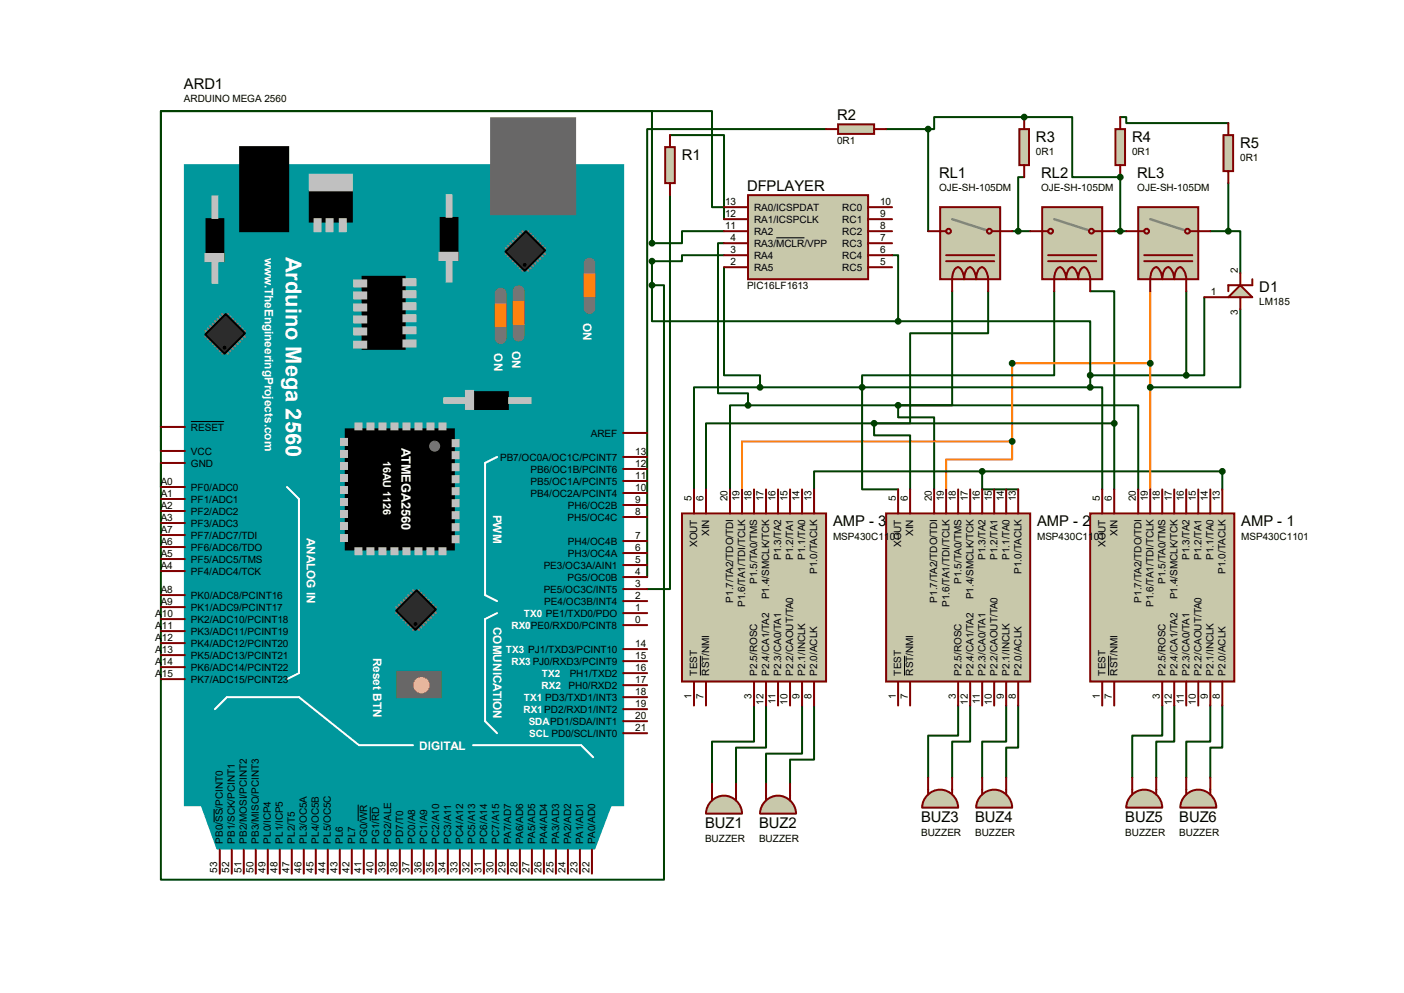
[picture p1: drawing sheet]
<svg xmlns="http://www.w3.org/2000/svg" width="297mm" height="210mm" viewBox="0 0 297 210" stroke-linecap="round" stroke-linejoin="round" font-family="sans-serif">
<g fill="none" stroke="#004000" stroke-width=".42">
<path d="M141.7 28.6h11.5v17.8M174.8 27.3h-37.9v94.7M237 24.8h1.3v1.2h21.5M141.7 41.3v83.3h-4.8M153.2 54h-8.9v1.2h-6.4M153.2 51.4h-1.3v31.8h6.3v2.5M153.2 56.5v22.9h7.6v2.5M153.2 43.8h-2.6v-20.3h-116.6v71.9M188.7 54h1.3v13.9h40.6v14M201.4 61.6v24.1h-11.4M209 61.6v8.9h-16.5v19h-7.6M223 61.6v17.8h-40.6v24.1h7.6"/>
<path d="M230.6 61.6h5.1v27.9M158.2 85.7h-3.8v17.8M158.2 85.7h31.8M160.8 81.9h-14v21.6M160.8 81.9h69.8M184.9 89.5v2.6h7.6v11.4M184.9 89.5h-35.5v14M184.9 89.5h50.8M190 85.7h50.8v17.8M190 85.7v2.6h7.6v15.2M207.8 99.7v3.8h7.6M207.8 99.7h-35.6v3.8"/>
<path d="M207.8 99.7h50.8v3.8M230.6 81.9h2.6v21.6M235.7 89.5v14M159.5 149.2v7.6h-8.9v8.9M162.1 149.2v8.9h-6.4v7.6M169.7 149.2v10.2h-7.6v6.3M172.2 149.2v11.5h-5.1v5M202.7 149.2v6.4h-6.4v8.9M205.2 149.2v7.6h-3.8v7.7M212.9 149.2v7.6h-5.1v7.7M215.4 149.2v8.9h-2.5v6.4M245.9 149.2v6.4h-6.4v8.9"/>
<path d="M248.4 149.2v7.6h-3.8v7.7M256 149.2v7.6h-5v7.7M258.6 149.2v8.9h-2.6v6.4"/>
</g>
<path d="M243.3 61.6v15.2h-29.2v16.5M214.1 93.3h-57.1v10.2M214.1 93.3v3.9h-13.9v6.3" fill="none" stroke="#ff8000" stroke-width=".42"/>
<circle cx="237" cy="37.5" r=".21" fill="#004000"/>
<path d="M216.7 37.5h-1.3v11.4M216.7 24.8h10.1v12.7h10.2v11.4M214.1 48.9h3.8M235.7 48.9h2.6" fill="none" stroke="#004000" stroke-width=".42"/>
<circle cx="216.7" cy="24.8" r=".21" fill="#004000"/>
<g fill="none" stroke="#004000" stroke-width=".42">
<path d="M187.5 27.3h8.8M196.3 27.3v21.6M216.7 24.8h-19.1v2.5h-1.3M259.8 38.7v10.2M137.9 55.2v5.1M153.2 48.9h-8.9v2.5h-6.4v-27.9h-103.9v79.5M256 48.9h3.8M259.8 48.9h2.6v8.9M137.9 60.3v7.6h52.1M137.9 60.3h2.6v125.8h-106.5v-88.2M230.6 79.4h20.4M251 61.6v17.8"/>
<path d="M254.8 62.9v16.5h-3.8M262.4 65.4v16.5h-19.1"/>
</g>
<path d="M243.3 76.8v26.7" fill="none" stroke="#ff8000" stroke-width=".42"/>
<path d="M158.2 41.3h25.4v17.8h-25.4z" fill="#c8c8aa" stroke="#800000" stroke-width=".42"/>
<path d="M153.2 43.8h5M153.2 46.4h5M153.2 48.9h5M153.2 56.5h5M153.2 54h5M153.2 51.4h5M183.6 43.8h5.1M183.6 46.4h5.1M183.6 48.9h5.1M183.6 56.5h5.1M183.6 54h5.1M183.6 51.4h5.1" fill="none" stroke="#800000" stroke-width=".42"/>
<path d="M164.2 50.3h6" fill="none" stroke="#000" stroke-width=".21"/>
<path d="M230.6 108.6h30.5v35.5h-30.5z" fill="#c8c8aa" stroke="#800000" stroke-width=".42"/>
<g fill="none" stroke="#800000" stroke-width=".42">
<path d="M233.2 103.5v5.1M235.7 103.5v5.1M240.8 103.5v5.1M243.3 103.5v5.1M245.9 103.5v5.1M248.4 103.5v5.1M251 103.5v5.1M253.5 103.5v5.1M256 103.5v5.1M258.6 103.5v5.1M233.2 144.1v5.1M235.7 144.1v5.1"/>
<path d="M245.9 144.1v5.1M248.4 144.1v5.1M251 144.1v5.1M253.5 144.1v5.1M256 144.1v5.1M258.6 144.1v5.1"/>
</g>
<path d="M234.5 138.7v4.2" fill="none" stroke="#000" stroke-width=".21"/>
<path d="M187.5 108.6h30.4v35.5h-30.4z" fill="#c8c8aa" stroke="#800000" stroke-width=".42"/>
<g fill="none" stroke="#800000" stroke-width=".42">
<path d="M190 103.5v5.1M192.5 103.5v5.1M197.6 103.5v5.1M200.2 103.5v5.1M202.7 103.5v5.1M205.2 103.5v5.1M207.8 103.5v5.1M210.3 103.5v5.1M212.9 103.5v5.1M215.4 103.5v5.1M190 144.1v5.1M192.5 144.1v5.1"/>
<path d="M202.7 144.1v5.1M205.2 144.1v5.1M207.8 144.1v5.1M210.3 144.1v5.1M212.9 144.1v5.1M215.4 144.1v5.1"/>
</g>
<path d="M191.3 138.7v4.2" fill="none" stroke="#000" stroke-width=".21"/>
<path d="M144.3 108.6h30.5v35.5h-30.5z" fill="#c8c8aa" stroke="#800000" stroke-width=".42"/>
<g fill="none" stroke="#800000" stroke-width=".42">
<path d="M146.8 103.5v5.1M149.4 103.5v5.1M154.4 103.5v5.1M157 103.5v5.1M159.5 103.5v5.1M162.1 103.5v5.1M164.6 103.5v5.1M167.1 103.5v5.1M169.7 103.5v5.1M172.2 103.5v5.1M146.8 144.1v5.1M149.4 144.1v5.1"/>
<path d="M159.5 144.1v5.1M162.1 144.1v5.1M164.6 144.1v5.1M167.1 144.1v5.1M169.7 144.1v5.1M172.2 144.1v5.1"/>
</g>
<path d="M148.2 138.7v4.2" fill="none" stroke="#000" stroke-width=".21"/>
<path d="M140.7 31.1h2v7.6h-2z" fill="#c8c8aa" stroke="#800000" stroke-width=".42"/>
<path d="M141.7 28.6v2.5M141.7 38.7v2.6" fill="none" stroke="#800000" stroke-width=".42"/>
<g fill="#004000" stroke="#004000" stroke-width=".42">
<circle cx="137.9" cy="55.2" r=".51"/>
<circle cx="190" cy="85.7" r=".51"/>
<circle cx="214.1" cy="76.8" r=".51"/>
<circle cx="214.1" cy="93.3" r=".51"/>
<circle cx="235.7" cy="89.5" r=".51"/>
<circle cx="184.9" cy="89.5" r=".51"/>
<circle cx="230.6" cy="81.9" r=".51"/>
<circle cx="182.4" cy="81.9" r=".51"/>
<circle cx="190" cy="67.9" r=".51"/>
</g>
<path d="M150.5 169.4a3.8 3.8 0 0 1 4.1-.8 3.8 3.8 0 0 1 2.4 3.5h-7.6a3.8 3.8 0 0 1 1.1-2.7z" fill="#c8c8aa" stroke="#800000" stroke-width=".42"/>
<path d="M150.6 165.7v3.6M155.7 165.7v3.6" fill="none" stroke="#800000" stroke-width=".42"/>
<path d="M161.9 169.4a3.8 3.8 0 0 1 4.2-.8 3.8 3.8 0 0 1 2.3 3.5h-7.6a3.8 3.8 0 0 1 1.1-2.7z" fill="#c8c8aa" stroke="#800000" stroke-width=".42"/>
<path d="M162.1 165.7v3.6M167.1 165.7v3.6" fill="none" stroke="#800000" stroke-width=".42"/>
<path d="M196.2 168.1a3.8 3.8 0 0 1 4.1-.8 3.8 3.8 0 0 1 2.4 3.5h-7.6a3.8 3.8 0 0 1 1.1-2.7z" fill="#c8c8aa" stroke="#800000" stroke-width=".42"/>
<path d="M196.3 164.5v3.5M201.4 164.5v3.5" fill="none" stroke="#800000" stroke-width=".42"/>
<path d="M207.6 168.1a3.8 3.8 0 0 1 4.2-.8 3.8 3.8 0 0 1 2.3 3.5h-7.6a3.8 3.8 0 0 1 1.1-2.7z" fill="#c8c8aa" stroke="#800000" stroke-width=".42"/>
<path d="M207.8 164.5v3.5M212.9 164.5v3.5" fill="none" stroke="#800000" stroke-width=".42"/>
<path d="M239.4 168.1a3.8 3.8 0 0 1 4.1-.8 3.8 3.8 0 0 1 2.4 3.5h-7.6a3.8 3.8 0 0 1 1.1-2.7z" fill="#c8c8aa" stroke="#800000" stroke-width=".42"/>
<path d="M239.5 164.5v3.5M244.6 164.5v3.5" fill="none" stroke="#800000" stroke-width=".42"/>
<path d="M250.8 168.1a3.8 3.8 0 0 1 4.2-.8 3.8 3.8 0 0 1 2.3 3.5h-7.6a3.8 3.8 0 0 1 1.1-2.7z" fill="#c8c8aa" stroke="#800000" stroke-width=".42"/>
<path d="M251 164.5v3.5M256 164.5v3.5" fill="none" stroke="#800000" stroke-width=".42"/>
<g fill="#004000" stroke="#004000" stroke-width=".42">
<circle cx="158.2" cy="85.7" r=".51"/>
<circle cx="160.8" cy="81.9" r=".51"/>
<circle cx="258.6" cy="99.7" r=".51"/>
<circle cx="207.8" cy="99.7" r=".51"/>
</g>
<path d="M198.9 43.8h12.7v15.3h-12.7z" fill="#c8c8aa" stroke="#800000" stroke-width=".42"/>
<path d="M201.4 46.4l7.1 2.2" fill="none" stroke="#808080" stroke-width=".51"/>
<g fill="#c8c8aa" stroke="#800000" stroke-width=".42">
<circle cx="209.3" cy="48.9" r=".51"/>
<circle cx="200.7" cy="48.9" r=".51"/>
</g>
<path d="M196.3 48.9h3.9M200.2 55.2h10.1M200.2 54h10.1M209.8 48.9h4.3M201.4 61.6a8.5 8.5 0 0 1 .4-4.3 .88 .88 0 0 1 .8-.8 .88 .88 0 0 1 .9 .8l.5 1.8a2.31 2.31 0 0 1 1.2-2.6 2.69 2.69 0 0 1 1.3 2.6 2.31 2.31 0 0 1 1.3-2.6 2.69 2.69 0 0 1 1.2 2.6v2.5" fill="none" stroke="#800000" stroke-width=".42"/>
<path d="M220.5 43.8h12.7v15.3h-12.7z" fill="#c8c8aa" stroke="#800000" stroke-width=".42"/>
<path d="M223 46.4l7.1 2.2" fill="none" stroke="#808080" stroke-width=".51"/>
<g fill="#c8c8aa" stroke="#800000" stroke-width=".42">
<circle cx="230.9" cy="48.9" r=".51"/>
<circle cx="222.2" cy="48.9" r=".51"/>
</g>
<path d="M217.9 48.9h3.8M221.7 55.2h10.2M221.7 54h10.2M231.4 48.9h4.3M223 61.6a8.5 8.5 0 0 1 .4-4.3 .88 .88 0 0 1 .8-.8 .88 .88 0 0 1 .9 .8l.5 1.8a2.31 2.31 0 0 1 1.2-2.6 2.69 2.69 0 0 1 1.3 2.6 2.31 2.31 0 0 1 1.3-2.6 2.69 2.69 0 0 1 1.2 2.6v2.5" fill="none" stroke="#800000" stroke-width=".42"/>
<path d="M240.8 43.8h12.7v15.3h-12.7z" fill="#c8c8aa" stroke="#800000" stroke-width=".42"/>
<path d="M243.3 46.4l7.1 2.2" fill="none" stroke="#808080" stroke-width=".51"/>
<g fill="#c8c8aa" stroke="#800000" stroke-width=".42">
<circle cx="251.2" cy="48.9" r=".51"/>
<circle cx="242.6" cy="48.9" r=".51"/>
</g>
<path d="M238.3 48.9h3.8M242.1 55.2h10.1M242.1 54h10.1M251.7 48.9h4.3M243.3 61.6a8.5 8.5 0 0 1 .4-4.3 .88 .88 0 0 1 .9-.8 .88 .88 0 0 1 .8 .8l.5 1.8a2.31 2.31 0 0 1 1.2-2.6 2.69 2.69 0 0 1 1.3 2.6 2.31 2.31 0 0 1 1.3-2.6 2.69 2.69 0 0 1 1.3 2.6v2.5" fill="none" stroke="#800000" stroke-width=".42"/>
<g fill="#004000" stroke="#004000" stroke-width=".42">
<circle cx="243.3" cy="76.8" r=".51"/>
<circle cx="230.6" cy="79.4" r=".51"/>
</g>
<g fill="#00979c" stroke="#00979c" stroke-width=".42">
<path d="M39.1 34.9h92.7v135.4h-92.7z"/>
<path d="M42.7 170.3l86.6-.2-3.6 9.4h-79.7z"/>
</g>
<g fill="#686767" stroke="#686767" stroke-width=".42">
<path d="M103.9 25h17.8v20.3h-17.8z"/>
<path d="M84.1 142.1h9.1v5.3h-9.1z"/>
</g>
<path d="M50.8 31.1h10.2v17.8h-10.2zM43.7 46.4h3.5v8.8h-3.5zM65.5 40.5h8.9v6.4h-8.9zM76.7 58.5h8.9v15.3h-8.9zM93.2 46.1h3.6v8.9h-3.6zM73.2 90.8h22.8v25.4h-22.8zM98.6 82.9h8.8v3.6h-8.8z" fill="#000" stroke="#000" stroke-width=".42"/>
<path d="M105.2 96.6l-2.6 1.3v28l2.6 1.2M60.7 103l2.5 2.5v36.9l-2.5 1.2M105.2 129.7l-2.6 1.2v21.6l2.6 2.6M45.5 150l2.5-2.6h15.2l12.7 10.2h11.5M100.1 157.6h22.8l2.6 2.5" fill="none" stroke="#fff" stroke-width=".42"/>
<g fill="#c0c0c0" stroke="#c0c0c0" stroke-width=".42">
<path d="M72.1 92.8h1.3v1.3h-1.3z"/>
<path d="M72.1 95.4h1.3v1.2h-1.3z"/>
<path d="M72.1 97.9h1.3v1.3h-1.3z"/>
<path d="M72.1 100.5h1.3v1.2h-1.3z"/>
<path d="M72.1 103h1.3v1.3h-1.3z"/>
<path d="M72.1 105.5h1.3v1.3h-1.3z"/>
<path d="M72.1 108.1h1.3v1.2h-1.3z"/>
<path d="M72.1 110.6h1.3v1.3h-1.3z"/>
<path d="M72.1 113.2h1.3v1.2h-1.3z"/>
<path d="M43.4 53.7h3.8v1.5h-3.8z"/>
<path d="M45 41.5h1v4.6h-1z"/>
<path d="M45 55.2h1v4.6h-1z"/>
<path d="M95.8 93.1h1.2v1.3h-1.2z"/>
<path d="M95.8 95.6h1.2v1.3h-1.2z"/>
<path d="M95.8 98.2h1.2v1.2h-1.2z"/>
<path d="M95.8 100.7h1.2v1.3h-1.2z"/>
<path d="M95.8 103.3h1.2v1.2h-1.2z"/>
<path d="M95.8 105.8h1.2v1.3h-1.2z"/>
<path d="M95.8 108.3h1.2v1.3h-1.2z"/>
<path d="M95.8 110.9h1.2v1.2h-1.2z"/>
<path d="M95.8 113.4h1.2v1.3h-1.2z"/>
<path d="M93 89.5h1.2v1.3h-1.2z"/>
<path d="M90.4 89.5h1.3v1.3h-1.3z"/>
<path d="M87.9 89.5h1.3v1.3h-1.3z"/>
<path d="M85.3 89.5h1.3v1.3h-1.3z"/>
<path d="M82.8 89.5h1.3v1.3h-1.3z"/>
<path d="M80.3 89.5h1.2v1.3h-1.2z"/>
<path d="M77.7 89.5h1.3v1.3h-1.3z"/>
<path d="M75.2 89.5h1.3v1.3h-1.3z"/>
<path d="M93 116h1.2v1.2h-1.2z"/>
<path d="M90.4 116h1.3v1.2h-1.3z"/>
<path d="M87.9 116h1.3v1.2h-1.3z"/>
<path d="M85.3 116h1.3v1.2h-1.3z"/>
<path d="M82.8 116h1.3v1.2h-1.3z"/>
<path d="M80.3 116h1.2v1.2h-1.2z"/>
<path d="M77.7 116h1.3v1.2h-1.3z"/>
<path d="M75.2 116h1.3v1.2h-1.3z"/>
<path d="M74.9 59.3h2.6v1.3h-2.6z"/>
<path d="M74.9 61.8h2.6v1.3h-2.6z"/>
<path d="M74.9 64.4h2.6v1.3h-2.6z"/>
<path d="M74.9 66.9h2.6v1.3h-2.6z"/>
<path d="M74.9 69.5h2.6v1.2h-2.6z"/>
<path d="M74.9 72.3h2.6v1.2h-2.6z"/>
<path d="M85.3 59.1h2.6v1.2h-2.6z"/>
<path d="M85.3 61.6h2.6v1.3h-2.6z"/>
<path d="M85.3 64.1h2.6v1.3h-2.6z"/>
<path d="M85.3 66.7h2.6v1.2h-2.6z"/>
<path d="M85.3 69.2h2.6v1.3h-2.6z"/>
<path d="M85.3 72h2.6v1.3h-2.6z"/>
<path d="M66.5 46.4h1.3v2.5h-1.3z"/>
<path d="M69.1 46.4h1.3v2.5h-1.3z"/>
<path d="M71.9 46.4h1.3v2.5h-1.3z"/>
<path d="M65.5 37h8.9v3.3h-8.9z"/>
<path d="M93 53.5h3.8v1.5h-3.8z"/>
<path d="M94.5 41.3h1v4.5h-1z"/>
<path d="M94.5 55h1v4.6h-1z"/>
<path d="M98.6 82.7h1.5v3.8h-1.5z"/>
<path d="M107.7 84.2h4.6v1h-4.6z"/>
<path d="M94 84.2h4.6v1h-4.6z"/>
</g>
<circle cx="89.2" cy="144.9" r="1.52" fill="#ff8080" stroke="#ff8080" stroke-width=".42"/>
<path d="M124.7 55.8v9.4M105.9 62.1v9.4M109.7 61.6v9.4" fill="none" stroke="#757575" stroke-width="2.5"/>
<g fill="#ff8000" stroke="#ff8000" stroke-width=".42">
<path d="M123.7 58h2v4.6h-2z"/>
<path d="M108.7 63.9h2v4.6h-2z"/>
<path d="M104.9 64.4h2v4.6h-2z"/>
</g>
<g fill="none" stroke="#808080" stroke-width=".47">
<path d="M43.4 70l.5 .5M43.9 69.5l.5 .5M43.9 70.7l-.5 .5M44.4 69l.6 .5M44.4 71.2l-.5 .6M45 68.5l.5 .5M45 71.8l-.6 .5M45.5 67.9l.5 .6M45.5 72.3l-.5 .5M46 67.4l.5 .5M46 72.8l-.5 .5M46.5 66.9l.5 .5"/>
<path d="M46.5 73.3l-.5 .5M47 66.4l.5 .5M47 73.8l-.5 .5M47.5 74.3l-.5 .5M47.8 74.3l.5 .5M48.3 73.8l.5 .5M48.3 66.4l-.5 .5M48.8 73.3l.5 .5M48.8 66.9l-.5 .5M49.3 72.8l.5 .5M49.3 67.4l-.5 .5M49.8 72.3l.5 .5"/>
<path d="M49.8 67.9l-.5 .6M50.3 71.8l.5 .5M50.3 68.5l-.5 .5M50.8 71.2l.5 .6M50.8 69l-.5 .5M51.3 70.7l.5 .5M51.3 69.5l-.5 .5M51.8 70l-.5 .5"/>
</g>
<path d="M43.4 70.7l4.4-4.3 4 4.1-4.3 4.3z" fill="#2c2c2c" stroke="#000" stroke-width=".42"/>
<circle cx="47.5" cy="73.5" r=".3" fill="#000" stroke="#000" stroke-width=".21"/>
<g fill="none" stroke="#808080" stroke-width=".47">
<path d="M83.8 128.4l.5 .5M84.3 127.9l.5 .5M84.3 129.2l-.5 .5M84.8 127.4l.5 .5M84.8 129.7l-.5 .5M85.3 126.9l.6 .5M85.3 130.2l-.5 .5M85.9 126.4l.5 .5M85.9 130.7l-.6 .5M86.4 125.9l.5 .5M86.4 131.2l-.5 .5M86.9 125.3l.5 .6"/>
<path d="M86.9 131.7l-.5 .5M87.4 124.8l.5 .5M87.4 132.2l-.5 .5M87.9 132.7l-.5 .5M88.1 132.7l.5 .5M88.6 132.2l.6 .5M88.6 124.8l-.5 .5M89.2 131.7l.5 .5M89.2 125.3l-.6 .6M89.7 131.2l.5 .5M89.7 125.9l-.5 .5M90.2 130.7l.5 .5"/>
<path d="M90.2 126.4l-.5 .5M90.7 130.2l.5 .5M90.7 126.9l-.5 .5M91.2 129.7l.5 .5M91.2 127.4l-.5 .5M91.7 129.2l.5 .5M91.7 127.9l-.5 .5M92.2 128.4l-.5 .5"/>
</g>
<path d="M88.1 124.8l4.1 4.1-4.3 4.3-4.1-4z" fill="#2c2c2c" stroke="#000" stroke-width=".42"/>
<circle cx="87.9" cy="132" r=".3" fill="#000" stroke="#000" stroke-width=".21"/>
<g fill="none" stroke="#808080" stroke-width=".47">
<path d="M106.9 52.5l.5 .5M107.4 51.9l.5 .6M107.4 53.2l-.5 .5M107.9 51.4l.6 .5M107.9 53.7l-.5 .5M108.5 50.9l.5 .5M108.5 54.2l-.6 .5M109 50.4l.5 .5M109 54.7l-.5 .5M109.5 49.9l.5 .5M109.5 55.2l-.5 .6M110 49.4l.5 .5"/>
<path d="M110 55.8l-.5 .5M110.5 48.9l.5 .5M110.5 56.3l-.5 .5M111 56.8l-.5 .5M111.3 56.8l.5 .5M111.8 56.3l.5 .5M111.8 48.9l-.5 .5M112.3 55.8l.5 .5M112.3 49.4l-.5 .5M112.8 55.2l.5 .6M112.8 49.9l-.5 .5M113.3 54.7l.5 .5"/>
<path d="M113.3 50.4l-.5 .5M113.8 54.2l.5 .5M113.8 50.9l-.5 .5M114.3 53.7l.5 .5M114.3 51.4l-.5 .5M114.8 53.2l.5 .5M114.8 51.9l-.5 .6M115.3 52.5l-.5 .5"/>
</g>
<path d="M106.9 53.2l4.4-4.3 4 4.1-4.3 4.3z" fill="#2c2c2c" stroke="#000" stroke-width=".42"/>
<circle cx="111" cy="56" r=".3" fill="#000" stroke="#000" stroke-width=".21"/>
<circle cx="91.9" cy="94.4" r="1.06" fill="#757575" stroke="#757575" stroke-width=".21"/>
<g fill="none" stroke="#800000" stroke-width=".42">
<path d="M34 90.3h5.1M34 95.4h5.1M34 97.9h5.1M131.8 99.2h5.1M131.8 96.6h5.1M131.8 91.6h5.1M34 113.2h5.1M34 115.7h5.1M34 118.2h5.1M34 110.6h5.1M34 108.1h5.1M34 105.5h5.1"/>
<path d="M34 103h5.1M131.8 119.5h5.1M131.8 117h5.1M131.8 114.4h5.1M131.8 109.3h5.1M131.8 106.8h5.1M131.8 104.3h5.1M131.8 101.7h5.1M34 138.6h5.1M34 136h5.1M34 133.5h5.1M34 130.9h5.1"/>
<path d="M34 128.4h5.1M34 125.9h5.1M34 120.8h5.1M131.8 139.8h5.1M131.8 137.3h5.1M131.8 132.2h5.1M131.8 129.7h5.1M131.8 127.1h5.1M131.8 124.6h5.1M131.8 122h5.1M34 143.6h5.1M34 141.1h5.1"/>
<path d="M131.8 155.1h5.1M131.8 152.5h5.1M131.8 150h5.1M131.8 147.4h5.1M131.8 144.9h5.1M131.8 142.4h5.1M46.5 179.7v5.1M49 179.7v5.1M51.6 179.7v5.1M54.1 179.7v5.1M56.6 179.7v5.1M59.2 179.7v5.1"/>
<path d="M61.7 179.7v5.1M64.3 179.7v5.1M66.8 179.7v5.1M69.3 179.7v5.1M71.9 179.7v5.1M74.4 179.7v5.1M77 179.7v5.1M79.5 179.7v5.1M82 179.7v5.1M84.6 179.7v5.1M87.1 179.7v5.1M89.7 179.7v5.1"/>
<path d="M92.2 179.7v5.1M94.7 179.7v5.1M97.3 179.7v5.1M99.8 179.7v5.1M102.4 179.7v5.1M104.9 179.7v5.1M107.4 179.7v5.1M110 179.7v5.1M112.5 179.7v5.1M115.1 179.7v5.1M117.6 179.7v5.1M120.1 179.7v5.1"/>
<path d="M122.7 179.7v5.1M125.2 179.7v5.1"/>
</g>
<path d="M40.4 89.2h7M45.3 171.1v2.8M75.8 170.2v3.5M78.3 170.6v3.1" fill="none" stroke="#000" stroke-width=".21"/>
<path d="M177.3 26.3h7.6v2h-7.6z" fill="#c8c8aa" stroke="#800000" stroke-width=".42"/>
<path d="M174.8 27.3h2.5M184.9 27.3h2.6" fill="none" stroke="#800000" stroke-width=".42"/>
<path d="M215.6 27.3h2.1v7.6h-2.1z" fill="#c8c8aa" stroke="#800000" stroke-width=".42"/>
<path d="M216.7 24.8v2.5M216.7 34.9v2.6" fill="none" stroke="#800000" stroke-width=".42"/>
<path d="M236 27.3h2v7.6h-2z" fill="#c8c8aa" stroke="#800000" stroke-width=".42"/>
<path d="M237 24.8v2.5M237 34.9v2.6" fill="none" stroke="#800000" stroke-width=".42"/>
<path d="M258.8 28.6h2.1v7.6h-2.1z" fill="#c8c8aa" stroke="#800000" stroke-width=".42"/>
<path d="M259.8 26v2.6M259.8 36.2v2.5" fill="none" stroke="#800000" stroke-width=".42"/>
<g fill="#004000" stroke="#004000" stroke-width=".42">
<circle cx="237" cy="37.5" r=".51"/>
<circle cx="237" cy="48.9" r=".51"/>
<circle cx="215.4" cy="48.9" r=".51"/>
<circle cx="216.7" cy="24.8" r=".51"/>
<circle cx="196.3" cy="27.3" r=".51"/>
<circle cx="137.9" cy="60.3" r=".51"/>
<circle cx="137.9" cy="51.4" r=".51"/>
</g>
<path d="M262.4 60.3l2.5 2.6h-5.1z" fill="#c8c8aa" stroke="#800000" stroke-width=".42"/>
<path d="M262.4 57.8v2.5M264.9 59.1v1.2h-5.1v1.3M254.8 62.9h5M262.4 62.9v2.5" fill="none" stroke="#800000" stroke-width=".42"/>
<g fill="#004000" stroke="#004000" stroke-width=".42">
<circle cx="259.8" cy="48.9" r=".51"/>
<circle cx="251" cy="79.4" r=".51"/>
<circle cx="243.3" cy="81.9" r=".51"/>
</g>
<text font-size="4.6" fill="#fff" x="60.5" y="54.4" transform="rotate(90 60.5 54.4)">Arduino Mega 2560</text>
<g font-size="3.1">
<text x="38.9" y="18.8">ARD1</text>
<text x="177.1" y="25.4">R2</text>
<text x="219.2" y="29.9">R3</text>
<text x="239.5" y="29.9">R4</text>
<text x="144.2" y="33.7">R1</text>
<text x="262.3" y="31.2">R5</text>
<text x="158" y="40.4">DFPLAYER</text>
<text x="198.7" y="37.5">RL1</text>
<text x="220.3" y="37.5">RL2</text>
<text x="240.6" y="37.5">RL3</text>
<text x="266.4" y="61.7">D1</text>
<text x="176.2" y="111.2">AMP - 3</text>
<text x="219.4" y="111.2">AMP - 2</text>
<text x="262.6" y="111.2">AMP - 1</text>
<text x="194.9" y="173.9">BUZ3</text>
<text x="206.3" y="173.9">BUZ4</text>
<text x="238" y="173.9">BUZ5</text>
<text x="249.5" y="173.9">BUZ6</text>
<text x="149.1" y="175.1">BUZ1</text>
<text x="160.6" y="175.1">BUZ2</text>
</g>
<text font-size="2.7" fill="#fff" x="85" y="94.7" transform="rotate(90 85 94.7)">ATMEGA2560</text>
<g font-size="2.5" fill="#fff">
<text x="56.1" y="54.5" transform="rotate(90 56.1 54.5)">www.TheEngineeringProjects.com</text>
<text x="123.4" y="68.4" transform="rotate(90 123.4 68.4)">ON</text>
<text x="104.6" y="74.7" transform="rotate(90 104.6 74.7)">ON</text>
<text x="108.4" y="74.2" transform="rotate(90 108.4 74.2)">ON</text>
<text x="64.9" y="113.8" transform="rotate(90 64.9 113.8)">ANALOG IN</text>
<text x="104.3" y="108.8" transform="rotate(90 104.3 108.8)">PWM</text>
<text x="104.3" y="132.5" transform="rotate(90 104.3 132.5)">COMUNICATION</text>
<text x="78.9" y="139.1" transform="rotate(90 78.9 139.1)">Reset BTN</text>
<text x="88.7" y="158.5">DIGITAL</text>
</g>
<text font-size="2.3" fill="#fff" x="81" y="97.5" transform="rotate(90 81 97.5)">16AU 1126</text>
<g font-size="2.1">
<text x="38.9" y="21.7">ARDUINO MEGA 2560</text>
<text x="177.1" y="30.5">0R1</text>
<text x="219.2" y="32.9">0R1</text>
<text x="239.5" y="32.9">0R1</text>
<text x="262.3" y="34.1">0R1</text>
<text x="198.7" y="40.5">OJE-SH-105DM</text>
<text x="220.3" y="40.5">OJE-SH-105DM</text>
<text x="240.6" y="40.5">OJE-SH-105DM</text>
<text x="153.4" y="43.4">13</text>
<text x="153.4" y="46">12</text>
<text x="159.5" y="44.6">RA0/ICSPDAT</text>
<text x="159.5" y="47.1">RA1/ICSPCLK</text>
<text x="178.2" y="47.1">RC1</text>
<text x="178.2" y="44.6">RC0</text>
<text x="186.2" y="46">9</text>
<text x="186.2" y="43.4">10</text>
<text x="153.4" y="48.5">11</text>
<text x="154.5" y="51.1">4</text>
<text x="154.5" y="53.6">3</text>
<text x="159.5" y="49.7">RA2</text>
<text x="159.5" y="52.2">RA3/MCLR/VPP</text>
<text x="178.2" y="52.2">RC3</text>
<text x="178.2" y="49.7">RC2</text>
<text x="186.2" y="53.6">6</text>
<text x="186.2" y="51.1">7</text>
<text x="186.2" y="48.5">8</text>
<text x="154.5" y="56.1">2</text>
<text x="159.5" y="57.3">RA5</text>
<text x="159.5" y="54.7">RA4</text>
<text x="178.2" y="57.3">RC5</text>
<text x="178.2" y="54.7">RC4</text>
<text x="186.2" y="56.1">5</text>
<text x="261.9" y="57.8" transform="rotate(-90 261.9 57.8)">2</text>
<text x="158" y="61.2">PIC16LF1613</text>
<text x="256.1" y="62.5">1</text>
<text x="266.4" y="64.6">LM185</text>
<text x="261.9" y="66.6" transform="rotate(-90 261.9 66.6)">3</text>
<text x="40.4" y="91.1">RESET</text>
<text x="125" y="92.3">AREF</text>
<text x="40.4" y="96.1">VCC</text>
<text x="40.4" y="98.7">GND</text>
<text x="105.8" y="97.4">PB7/OC0A/OC1C/PCINT7</text>
<text x="112.2" y="99.9">PB6/OC1B/PCINT6</text>
<text x="134.4" y="101.3">11</text>
<text x="134.4" y="98.8">12</text>
<text x="134.4" y="96.3">13</text>
<text x="34" y="107.7">A2</text>
<text x="34" y="105.2">A1</text>
<text x="34" y="102.6">A0</text>
<text x="40.4" y="106.3">PF1/ADC1</text>
<text x="40.4" y="103.8">PF0/ADC0</text>
<text x="112.2" y="105">PB4/OC2A/PCINT4</text>
<text x="112.2" y="102.5">PB5/OC1A/PCINT5</text>
<text x="120.1" y="107.6">PH6/OC2B</text>
<text x="134.4" y="106.4">9</text>
<text x="134.4" y="103.9">10</text>
<text x="146.3" y="106" transform="rotate(-90 146.3 106)">5</text>
<text x="148.8" y="106" transform="rotate(-90 148.8 106)">6</text>
<text x="153.9" y="106" transform="rotate(-90 153.9 106)">20</text>
<text x="156.5" y="106" transform="rotate(-90 156.5 106)">19</text>
<text x="159" y="106" transform="rotate(-90 159 106)">18</text>
<text x="161.5" y="106" transform="rotate(-90 161.5 106)">17</text>
<text x="164.1" y="106" transform="rotate(-90 164.1 106)">16</text>
<text x="166.6" y="106" transform="rotate(-90 166.6 106)">15</text>
<text x="169.2" y="106" transform="rotate(-90 169.2 106)">14</text>
<text x="171.7" y="106" transform="rotate(-90 171.7 106)">13</text>
<text x="189.5" y="106" transform="rotate(-90 189.5 106)">5</text>
<text x="192" y="106" transform="rotate(-90 192 106)">6</text>
<text x="197.1" y="106" transform="rotate(-90 197.1 106)">20</text>
<text x="199.6" y="106" transform="rotate(-90 199.6 106)">19</text>
<text x="202.2" y="106" transform="rotate(-90 202.2 106)">18</text>
<text x="204.7" y="106" transform="rotate(-90 204.7 106)">17</text>
<text x="207.3" y="106" transform="rotate(-90 207.3 106)">16</text>
<text x="209.8" y="106" transform="rotate(-90 209.8 106)">15</text>
<text x="212.3" y="106" transform="rotate(-90 212.3 106)">14</text>
<text x="214.9" y="106" transform="rotate(-90 214.9 106)">13</text>
<text x="232.7" y="106" transform="rotate(-90 232.7 106)">5</text>
<text x="235.2" y="106" transform="rotate(-90 235.2 106)">6</text>
<text x="240.3" y="106" transform="rotate(-90 240.3 106)">20</text>
<text x="242.8" y="106" transform="rotate(-90 242.8 106)">19</text>
<text x="245.4" y="106" transform="rotate(-90 245.4 106)">18</text>
<text x="247.9" y="106" transform="rotate(-90 247.9 106)">17</text>
<text x="250.4" y="106" transform="rotate(-90 250.4 106)">16</text>
<text x="253" y="106" transform="rotate(-90 253 106)">15</text>
<text x="255.5" y="106" transform="rotate(-90 255.5 106)">14</text>
<text x="258.1" y="106" transform="rotate(-90 258.1 106)">13</text>
<text x="34" y="112.8">A7</text>
<text x="34" y="110.2">A3</text>
<text x="40.4" y="113.9">PF7/ADC7/TDI</text>
<text x="40.4" y="111.4">PF3/ADC3</text>
<text x="40.4" y="108.8">PF2/ADC2</text>
<text x="120.1" y="110.1">PH5/OC4C</text>
<text x="134.4" y="109">8</text>
<text x="150" y="113.4" transform="rotate(-90 150 113.4)">XIN</text>
<text x="193.2" y="113.4" transform="rotate(-90 193.2 113.4)">XIN</text>
<text x="236.4" y="113.4" transform="rotate(-90 236.4 113.4)">XIN</text>
<text x="34" y="115.3">A6</text>
<text x="34" y="117.9">A5</text>
<text x="40.4" y="116.5">PF6/ADC6/TDO</text>
<text x="40.4" y="119">PF5/ADC5/TMS</text>
<text x="120.1" y="117.7">PH3/OC4A</text>
<text x="120.1" y="115.2">PH4/OC4B</text>
<text x="134.4" y="119.1">5</text>
<text x="134.4" y="116.6">6</text>
<text x="134.4" y="114">7</text>
<text x="147.5" y="115.7" transform="rotate(-90 147.5 115.7)">XOUT</text>
<text x="165.3" y="118.4" transform="rotate(-90 165.3 118.4)">P1.3/TA2</text>
<text x="167.8" y="118.4" transform="rotate(-90 167.8 118.4)">P1.2/TA1</text>
<text x="170.3" y="118.4" transform="rotate(-90 170.3 118.4)">P1.1/TA0</text>
<text x="176.2" y="114.1">MSP430C1101</text>
<text x="190.7" y="115.7" transform="rotate(-90 190.7 115.7)">XOUT</text>
<text x="208.4" y="118.4" transform="rotate(-90 208.4 118.4)">P1.3/TA2</text>
<text x="211" y="118.4" transform="rotate(-90 211 118.4)">P1.2/TA1</text>
<text x="213.5" y="118.4" transform="rotate(-90 213.5 118.4)">P1.1/TA0</text>
<text x="219.4" y="114.1">MSP430C1101</text>
<text x="233.8" y="115.7" transform="rotate(-90 233.8 115.7)">XOUT</text>
<text x="251.6" y="118.4" transform="rotate(-90 251.6 118.4)">P1.3/TA2</text>
<text x="254.2" y="118.4" transform="rotate(-90 254.2 118.4)">P1.2/TA1</text>
<text x="256.7" y="118.4" transform="rotate(-90 256.7 118.4)">P1.1/TA0</text>
<text x="262.6" y="114.1">MSP430C1101</text>
<text x="34" y="125.5">A8</text>
<text x="34" y="120.4">A4</text>
<text x="40.4" y="121.5">PF4/ADC4/TCK</text>
<text x="115" y="125.3">PE5/OC3C/INT5</text>
<text x="115" y="120.3">PE3/OC3A/AIN1</text>
<text x="120.1" y="122.8">PG5/OC0B</text>
<text x="134.4" y="124.2">3</text>
<text x="134.4" y="121.7">4</text>
<text x="160.2" y="123.5" transform="rotate(-90 160.2 123.5)">P1.5/TA0/TMS</text>
<text x="172.9" y="121.4" transform="rotate(-90 172.9 121.4)">P1.0/TACLK</text>
<text x="203.4" y="123.5" transform="rotate(-90 203.4 123.5)">P1.5/TA0/TMS</text>
<text x="216.1" y="121.4" transform="rotate(-90 216.1 121.4)">P1.0/TACLK</text>
<text x="246.5" y="123.5" transform="rotate(-90 246.5 123.5)">P1.5/TA0/TMS</text>
<text x="259.2" y="121.4" transform="rotate(-90 259.2 121.4)">P1.0/TACLK</text>
<text x="32.9" y="130.6">A10</text>
<text x="34" y="128">A9</text>
<text x="40.4" y="131.7">PK2/ADC10/PCINT18</text>
<text x="40.4" y="129.2">PK1/ADC9/PCINT17</text>
<text x="40.4" y="126.6">PK0/ADC8/PCINT16</text>
<text x="115.1" y="127.9">PE4/OC3B/INT4</text>
<text x="134.4" y="131.8">0</text>
<text x="134.4" y="129.3">1</text>
<text x="134.4" y="126.7">2</text>
<text x="155.1" y="127.5" transform="rotate(-90 155.1 127.5)">P1.7/TA2/TDO/TDI</text>
<text x="157.6" y="128.4" transform="rotate(-90 157.6 128.4)">P1.6/TA1/TDI/TCLK</text>
<text x="162.7" y="126.8" transform="rotate(-90 162.7 126.8)">P1.4/SMCLK/TCK</text>
<text x="198.3" y="127.5" transform="rotate(-90 198.3 127.5)">P1.7/TA2/TDO/TDI</text>
<text x="200.8" y="128.4" transform="rotate(-90 200.8 128.4)">P1.6/TA1/TDI/TCLK</text>
<text x="205.9" y="126.8" transform="rotate(-90 205.9 126.8)">P1.4/SMCLK/TCK</text>
<text x="241.5" y="127.5" transform="rotate(-90 241.5 127.5)">P1.7/TA2/TDO/TDI</text>
<text x="244" y="128.4" transform="rotate(-90 244 128.4)">P1.6/TA1/TDI/TCLK</text>
<text x="249.1" y="126.8" transform="rotate(-90 249.1 126.8)">P1.4/SMCLK/TCK</text>
<text x="32.9" y="135.6">A12</text>
<text x="32.9" y="133.1">A11</text>
<text x="40.4" y="136.8">PK4/ADC12/PCINT20</text>
<text x="40.4" y="134.2">PK3/ADC11/PCINT19</text>
<text x="134.4" y="136.9">14</text>
<text x="32.9" y="143.3">A15</text>
<text x="32.9" y="140.7">A14</text>
<text x="32.9" y="138.2">A13</text>
<text x="40.4" y="141.9">PK6/ADC14/PCINT22</text>
<text x="40.4" y="139.3">PK5/ADC13/PCINT21</text>
<text x="120.5" y="143.1">PH1/TXD2</text>
<text x="134.4" y="142">16</text>
<text x="134.4" y="139.4">15</text>
<text x="147.5" y="142.9" transform="rotate(-90 147.5 142.9)">TEST</text>
<text x="150" y="142.9" transform="rotate(-90 150 142.9)">RST/NMI</text>
<text x="160.2" y="142.9" transform="rotate(-90 160.2 142.9)">P2.5/ROSC</text>
<text x="162.7" y="142.9" transform="rotate(-90 162.7 142.9)">P2.4/CA1/TA2</text>
<text x="165.3" y="142.9" transform="rotate(-90 165.3 142.9)">P2.3/CA0/TA1</text>
<text x="167.8" y="142.9" transform="rotate(-90 167.8 142.9)">P2.2/CAOUT/TA0</text>
<text x="170.3" y="142.9" transform="rotate(-90 170.3 142.9)">P2.1/INCLK</text>
<text x="172.9" y="142.9" transform="rotate(-90 172.9 142.9)">P2.0/ACLK</text>
<text x="190.7" y="142.9" transform="rotate(-90 190.7 142.9)">TEST</text>
<text x="193.2" y="142.9" transform="rotate(-90 193.2 142.9)">RST/NMI</text>
<text x="203.4" y="142.9" transform="rotate(-90 203.4 142.9)">P2.5/ROSC</text>
<text x="205.9" y="142.9" transform="rotate(-90 205.9 142.9)">P2.4/CA1/TA2</text>
<text x="208.4" y="142.9" transform="rotate(-90 208.4 142.9)">P2.3/CA0/TA1</text>
<text x="211" y="142.9" transform="rotate(-90 211 142.9)">P2.2/CAOUT/TA0</text>
<text x="213.5" y="142.9" transform="rotate(-90 213.5 142.9)">P2.1/INCLK</text>
<text x="216.1" y="142.9" transform="rotate(-90 216.1 142.9)">P2.0/ACLK</text>
<text x="233.8" y="142.9" transform="rotate(-90 233.8 142.9)">TEST</text>
<text x="236.4" y="142.9" transform="rotate(-90 236.4 142.9)">RST/NMI</text>
<text x="246.5" y="142.9" transform="rotate(-90 246.5 142.9)">P2.5/ROSC</text>
<text x="249.1" y="142.9" transform="rotate(-90 249.1 142.9)">P2.4/CA1/TA2</text>
<text x="251.6" y="142.9" transform="rotate(-90 251.6 142.9)">P2.3/CA0/TA1</text>
<text x="254.2" y="142.9" transform="rotate(-90 254.2 142.9)">P2.2/CAOUT/TA0</text>
<text x="256.7" y="142.9" transform="rotate(-90 256.7 142.9)">P2.1/INCLK</text>
<text x="259.2" y="142.9" transform="rotate(-90 259.2 142.9)">P2.0/ACLK</text>
<text x="40.4" y="144.4">PK7/ADC15/PCINT23</text>
<text x="120.3" y="145.7">PH0/RXD2</text>
<text x="134.4" y="149.6">19</text>
<text x="134.4" y="147.1">18</text>
<text x="134.4" y="144.5">17</text>
<text x="146.3" y="147.9" transform="rotate(-90 146.3 147.9)">1</text>
<text x="148.8" y="147.9" transform="rotate(-90 148.8 147.9)">7</text>
<text x="159" y="147.9" transform="rotate(-90 159 147.9)">3</text>
<text x="161.5" y="149" transform="rotate(-90 161.5 149)">12</text>
<text x="164.1" y="148.9" transform="rotate(-90 164.1 148.9)">11</text>
<text x="166.6" y="149" transform="rotate(-90 166.6 149)">10</text>
<text x="169.2" y="147.9" transform="rotate(-90 169.2 147.9)">9</text>
<text x="171.7" y="147.9" transform="rotate(-90 171.7 147.9)">8</text>
<text x="189.5" y="147.9" transform="rotate(-90 189.5 147.9)">1</text>
<text x="192" y="147.9" transform="rotate(-90 192 147.9)">7</text>
<text x="202.2" y="147.9" transform="rotate(-90 202.2 147.9)">3</text>
<text x="204.7" y="149" transform="rotate(-90 204.7 149)">12</text>
<text x="207.3" y="148.9" transform="rotate(-90 207.3 148.9)">11</text>
<text x="209.8" y="149" transform="rotate(-90 209.8 149)">10</text>
<text x="212.3" y="147.9" transform="rotate(-90 212.3 147.9)">9</text>
<text x="214.9" y="147.9" transform="rotate(-90 214.9 147.9)">8</text>
<text x="232.7" y="147.9" transform="rotate(-90 232.7 147.9)">1</text>
<text x="235.2" y="147.9" transform="rotate(-90 235.2 147.9)">7</text>
<text x="245.4" y="147.9" transform="rotate(-90 245.4 147.9)">3</text>
<text x="247.9" y="149" transform="rotate(-90 247.9 149)">12</text>
<text x="250.4" y="148.9" transform="rotate(-90 250.4 148.9)">11</text>
<text x="253" y="149" transform="rotate(-90 253 149)">10</text>
<text x="255.5" y="147.9" transform="rotate(-90 255.5 147.9)">9</text>
<text x="258.1" y="147.9" transform="rotate(-90 258.1 147.9)">8</text>
<text x="134.4" y="154.7">21</text>
<text x="134.4" y="152.1">20</text>
<text x="47.2" y="178.4" transform="rotate(-90 47.2 178.4)">PB0/SS/PCINT0</text>
<text x="49.7" y="178.4" transform="rotate(-90 49.7 178.4)">PB1/SCK/PCINT1</text>
<text x="52.2" y="178.4" transform="rotate(-90 52.2 178.4)">PB2/MOSI/PCINT2</text>
<text x="54.8" y="178.4" transform="rotate(-90 54.8 178.4)">PB3/MISO/PCINT3</text>
<text x="57.3" y="178.4" transform="rotate(-90 57.3 178.4)">PL0/ICP4</text>
<text x="59.9" y="178.4" transform="rotate(-90 59.9 178.4)">PL1/ICP5</text>
<text x="62.4" y="178.4" transform="rotate(-90 62.4 178.4)">PL2/T5</text>
<text x="64.9" y="178.4" transform="rotate(-90 64.9 178.4)">PL3/OC5A</text>
<text x="67.5" y="178.4" transform="rotate(-90 67.5 178.4)">PL4/OC5B</text>
<text x="70" y="178.4" transform="rotate(-90 70 178.4)">PL5/OC5C</text>
<text x="72.6" y="178.4" transform="rotate(-90 72.6 178.4)">PL6</text>
<text x="75.1" y="178.4" transform="rotate(-90 75.1 178.4)">PL7</text>
<text x="77.6" y="178.4" transform="rotate(-90 77.6 178.4)">PG0/WR</text>
<text x="80.2" y="178.4" transform="rotate(-90 80.2 178.4)">PG1/RD</text>
<text x="82.7" y="178.4" transform="rotate(-90 82.7 178.4)">PG2/ALE</text>
<text x="85.3" y="178.4" transform="rotate(-90 85.3 178.4)">PD7/T0</text>
<text x="87.8" y="178.4" transform="rotate(-90 87.8 178.4)">PC0/A8</text>
<text x="90.3" y="178.4" transform="rotate(-90 90.3 178.4)">PC1/A9</text>
<text x="92.9" y="178.4" transform="rotate(-90 92.9 178.4)">PC2/A10</text>
<text x="95.4" y="178.4" transform="rotate(-90 95.4 178.4)">PC3/A11</text>
<text x="98" y="178.4" transform="rotate(-90 98 178.4)">PC4/A12</text>
<text x="100.5" y="178.4" transform="rotate(-90 100.5 178.4)">PC5/A13</text>
<text x="103" y="178.4" transform="rotate(-90 103 178.4)">PC6/A14</text>
<text x="105.6" y="178.4" transform="rotate(-90 105.6 178.4)">PC7/A15</text>
<text x="108.1" y="178.4" transform="rotate(-90 108.1 178.4)">PA7/AD7</text>
<text x="110.7" y="178.4" transform="rotate(-90 110.7 178.4)">PA6/AD6</text>
<text x="113.2" y="178.4" transform="rotate(-90 113.2 178.4)">PA5/AD5</text>
<text x="115.7" y="178.4" transform="rotate(-90 115.7 178.4)">PA4/AD4</text>
<text x="118.3" y="178.4" transform="rotate(-90 118.3 178.4)">PA3/AD3</text>
<text x="120.8" y="178.4" transform="rotate(-90 120.8 178.4)">PA2/AD2</text>
<text x="123.4" y="178.4" transform="rotate(-90 123.4 178.4)">PA1/AD1</text>
<text x="125.9" y="178.4" transform="rotate(-90 125.9 178.4)">PA0/AD0</text>
<text x="149.1" y="178.1">BUZZER</text>
<text x="160.6" y="178.1">BUZZER</text>
<text x="194.9" y="176.8">BUZZER</text>
<text x="206.3" y="176.8">BUZZER</text>
<text x="238" y="176.8">BUZZER</text>
<text x="249.5" y="176.8">BUZZER</text>
<text x="46" y="184.6" transform="rotate(-90 46 184.6)">53</text>
<text x="48.5" y="184.6" transform="rotate(-90 48.5 184.6)">52</text>
<text x="51.1" y="184.6" transform="rotate(-90 51.1 184.6)">51</text>
<text x="53.6" y="184.6" transform="rotate(-90 53.6 184.6)">50</text>
<text x="56.1" y="184.6" transform="rotate(-90 56.1 184.6)">49</text>
<text x="58.7" y="184.6" transform="rotate(-90 58.7 184.6)">48</text>
<text x="61.2" y="184.6" transform="rotate(-90 61.2 184.6)">47</text>
<text x="63.8" y="184.6" transform="rotate(-90 63.8 184.6)">46</text>
<text x="66.3" y="184.6" transform="rotate(-90 66.3 184.6)">45</text>
<text x="68.8" y="184.6" transform="rotate(-90 68.8 184.6)">44</text>
<text x="71.4" y="184.6" transform="rotate(-90 71.4 184.6)">43</text>
<text x="73.9" y="184.6" transform="rotate(-90 73.9 184.6)">42</text>
<text x="76.5" y="184.6" transform="rotate(-90 76.5 184.6)">41</text>
<text x="79" y="184.6" transform="rotate(-90 79 184.6)">40</text>
<text x="81.5" y="184.6" transform="rotate(-90 81.5 184.6)">39</text>
<text x="84.1" y="184.6" transform="rotate(-90 84.1 184.6)">38</text>
<text x="86.6" y="184.6" transform="rotate(-90 86.6 184.6)">37</text>
<text x="89.2" y="184.6" transform="rotate(-90 89.2 184.6)">36</text>
<text x="91.7" y="184.6" transform="rotate(-90 91.7 184.6)">35</text>
<text x="94.2" y="184.6" transform="rotate(-90 94.2 184.6)">34</text>
<text x="96.8" y="184.6" transform="rotate(-90 96.8 184.6)">33</text>
<text x="99.3" y="184.6" transform="rotate(-90 99.3 184.6)">32</text>
<text x="101.9" y="184.6" transform="rotate(-90 101.9 184.6)">31</text>
<text x="104.4" y="184.6" transform="rotate(-90 104.4 184.6)">30</text>
<text x="106.9" y="184.6" transform="rotate(-90 106.9 184.6)">29</text>
<text x="109.5" y="184.6" transform="rotate(-90 109.5 184.6)">28</text>
<text x="112" y="184.6" transform="rotate(-90 112 184.6)">27</text>
<text x="114.6" y="184.6" transform="rotate(-90 114.6 184.6)">26</text>
<text x="117.1" y="184.6" transform="rotate(-90 117.1 184.6)">25</text>
<text x="119.6" y="184.6" transform="rotate(-90 119.6 184.6)">24</text>
<text x="122.2" y="184.6" transform="rotate(-90 122.2 184.6)">23</text>
<text x="124.7" y="184.6" transform="rotate(-90 124.7 184.6)">22</text>
</g>
<g font-size="2.1" fill="#fff">
<text x="110.8" y="130.5">TX0 PE1/TXD0/PDO</text>
<text x="108.2" y="133">RX0PE0/RXD0/PCINT8</text>
<text x="107" y="138.1">TX3 PJ1/TXD3/PCINT10</text>
<text x="108.2" y="140.6">RX3 PJ0/RXD3/PCINT9</text>
<text x="114.6" y="143.2">TX2</text>
<text x="110.8" y="148.3">TX1 PD3/TXD1/INT3</text>
<text x="114.6" y="145.7">RX2</text>
<text x="110.7" y="150.8">RX1PD2/RXD1/INT2</text>
<text x="111.8" y="153.3">SDAPD1/SDA/INT1</text>
<text x="111.9" y="155.9">SCL PD0/SCL/INT0</text>
</g>
</svg>
